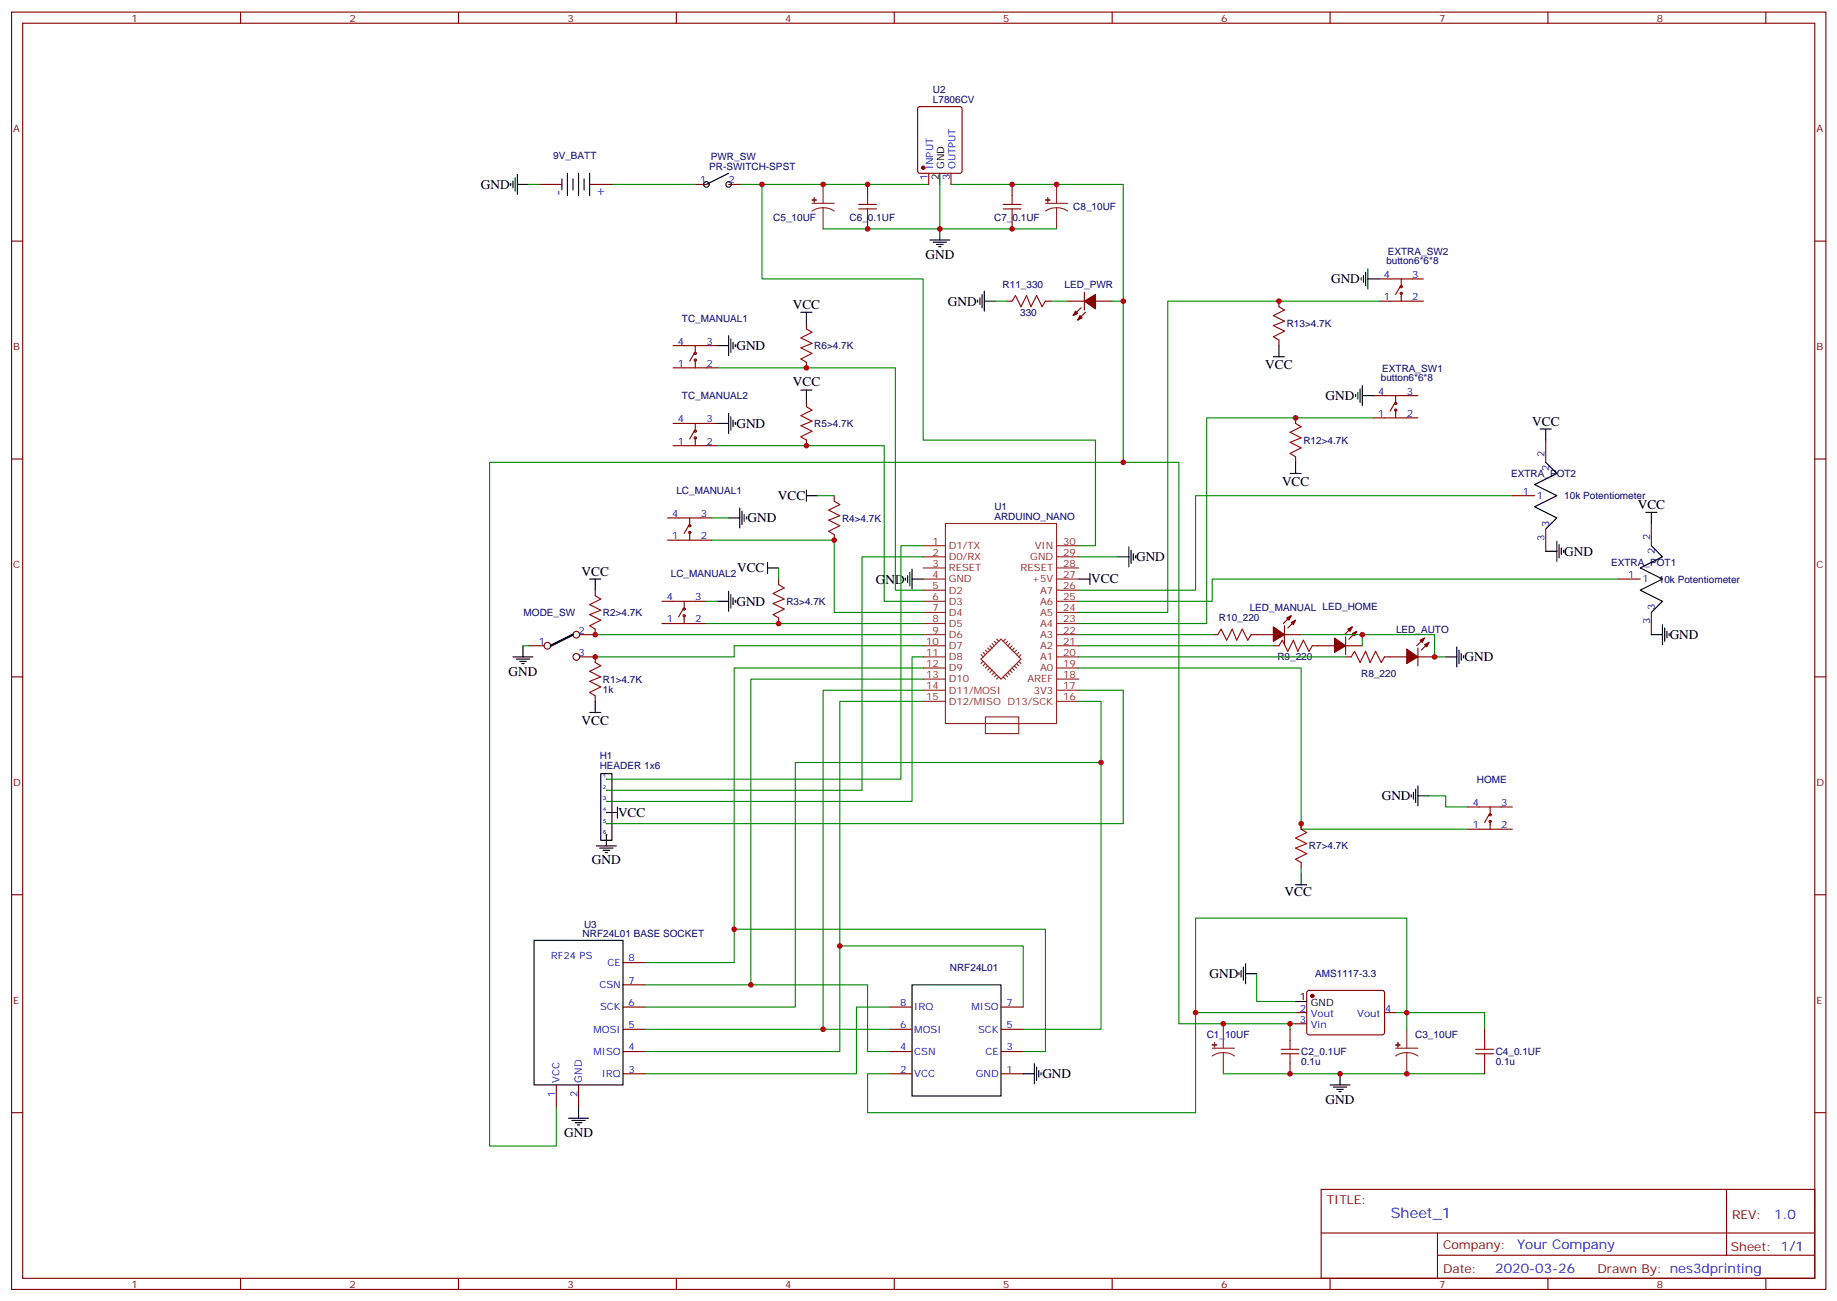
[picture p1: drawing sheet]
<svg xmlns="http://www.w3.org/2000/svg" width="583mm" height="413mm" viewBox="0 0 583 413" stroke-linecap="round" stroke-linejoin="round" font-family="sans-serif">
<g fill="none" stroke="#870000" stroke-width=".35">
<path d="M3.7 3.8h575.7v405.4h-575.7zM7.2 7.4h568.7v398.3h-568.7zM76.3 3.8v3.6M145.5 3.8v3.6M214.6 3.8v3.6M283.8 3.8v3.6M352.9 3.8v3.6M422.1 3.8v3.6M491.2 3.8v3.6M560.4 3.8v3.6M291.4 34l.5-.2h12.7l.6 .5 .1 20-.5 .6-12.9 .1-.7-.5v-20zM171.2 58.5h7.1"/>
<path d="M187.1 58.5h7.1M220.6 58.5h3.6M231.2 58.5h3.5M275.3 58.5v3.6M294.7 55v3.5M301.8 55v3.5M321.2 58.5v3.6M3.7 76.5h3.5M275.3 69.1v3.5M321.2 69.1v3.5M575.9 76.5h3.5M319.4 95.6h1.8"/>
<path d="M331.8 95.6h1.7M338.8 95.6h5.3M343 97.7l-2.4 2.5M344.1 92.7v5.7M344.5 99.1l-2.5 2.5M347.6 95.6h5.3M405.8 95.6v1.7M437.6 95.6h14.1M437.6 88.5h14.1M444.3 91l-1.4 2.5M444.6 88.5v2.5M444.6 93.1v2.5"/>
<path d="M213.6 109.7h14.1M213.6 116.7h14.1M220.3 112.1l-1.4 2.5M220.6 109.7v2.4M220.6 114.3v2.4M255.9 102.6v1.8M255.9 115v1.7M405.8 107.9v1.8M213.6 134.4h14.1M220.3 136.8l-1.4 2.5M220.6 134.4v2.4M220.6 139v2.4"/>
<path d="M255.9 127.3v1.8M255.9 139.7v1.7M411.1 132.6v1.8M435.8 125.6h14.1M435.8 132.6h14.1M442.5 128l-1.4 2.5M442.9 125.6v2.4M442.9 130.1v2.5M490.5 139.7v7M3.7 145.7h3.5M213.6 141.4h14.1M264.7 157.3v1.8"/>
<path d="M411.1 145v1.7M479.9 157.3h7.1M575.9 145.7h3.5M211.8 164.4h14.1M211.8 171.4h14.1M218.5 166.8l-1.4 2.5M218.9 164.4v2.4M218.9 168.9v2.5M264.7 169.7v1.7M490.5 167.9v7M524 166.1v7.1M188.9 199.6v1.8h-5"/>
<path d="M188.9 187.3v1.8M210 190.8h14.2M210 197.9h14.2M216.7 193.3l-1.4 2.5M217.1 190.8v2.5M217.1 195.4v2.5M247.1 183.8v1.7M247.1 196.1v1.8M407.6 198.6v5.6M409.7 195.4l-2.5 2.5M411.1 196.8l-2.4 2.5M429.1 198.9l-2.5 2.5"/>
<path d="M513.4 183.8h7.1M524 194.3v7.1M3.7 214.8h3.5M167.7 204.9h4.9M183.9 208.5h5v1.7M384.7 201.4h1.7M397 201.4h7.1M404.1 204.9h1.7M407.6 201.4h5.3M416.4 204.9h7.1M427 204.9h5.3M427 208.5h1.8"/>
<path d="M427 202.1v5.7M430.5 200.3l-2.4 2.5M439.3 208.5h7.1M449.9 208.5h5.3M449.9 205.6v5.7M452 202.5l-2.4 2.4M453.5 203.9l-2.5 2.4M575.9 214.8h3.5M188.9 220.8v1.8M465.8 256.1h14.1M472.5 258.6l-1.4 2.4M472.9 256.1v2.5"/>
<path d="M412.9 261.4v1.7M412.9 273.7v1.8M465.8 263.1h14.1M472.9 260.7v2.4M3.7 284h3.5M575.9 284h3.5M197.7 319.6h7.1M197.7 312.5h7.1M197.7 305.5h7.1M282.4 319.6h7M317.6 319.6h7.1M414.9 314.5l.5-.2h23.5l.4 .7v13l-.7 .4-23.5-.1-.4-.6v-12.7z"/>
<path d="M197.7 333.7h7.1M197.7 326.6h7.1M282.4 333.7h7M282.4 326.6h7M317.6 333.7h7.1M317.6 326.6h7.1M409.4 326.6v3.6M409.4 337.2v3.5M411.1 321.3h3.6M411.1 324.9h3.6M439.3 321.3h3.6M471.1 326.6v3.6"/>
<path d="M471.1 337.2v3.5M3.7 353.1h3.5M176.5 344.3v7M183.6 344.3v7M197.7 340.7h7.1M282.4 340.7h7M317.6 340.7h7.1M575.9 353.1h3.5M419.2 377.4h156.7v28.3h-156.7zM547.9 377.5v20.8M419.3 391.3h156.4M456.2 398.3h119.5"/>
<path d="M456.2 391.3v14.1M76.3 405.7v3.5M145.5 405.7v3.5M214.6 405.7v3.5M283.8 405.7v3.5M352.9 405.7v3.5M422.1 405.7v3.5M491.2 405.7v3.5M560.4 405.7v3.5"/>
<circle cx="444.6" cy="93.1" r=".35"/>
<circle cx="444.6" cy="91" r=".35"/>
<circle cx="220.6" cy="112.1" r=".35"/>
<circle cx="220.6" cy="114.3" r=".35"/>
<circle cx="220.6" cy="139" r=".35"/>
<circle cx="220.6" cy="136.8" r=".35"/>
<circle cx="442.9" cy="130.1" r=".35"/>
<circle cx="442.9" cy="128" r=".35"/>
<circle cx="218.9" cy="168.9" r=".35"/>
<circle cx="218.9" cy="166.8" r=".35"/>
<circle cx="217.1" cy="195.4" r=".35"/>
<circle cx="217.1" cy="193.3" r=".35"/>
<circle cx="173.7" cy="204.9" r="1.06"/>
<circle cx="182.9" cy="208.5" r="1.06"/>
<circle cx="182.9" cy="201.4" r="1.06"/>
<circle cx="472.9" cy="258.6" r=".35"/>
<circle cx="472.9" cy="260.7" r=".35"/>
</g>
<g fill="none" stroke="#8c2424" stroke-width=".35">
<path d="M261.2 58.5v6M335.3 58.5v6M257.7 64.5h7M261.2 65.9l1.8 .3 1.7 .8M261.2 65.9l-1.9 .3-1.6 .8M261.2 65.9v6.7M331.8 64.5h7M335.3 65.9l1.8 .3 1.7 .8M335.3 65.9l-1.9 .3-1.6 .8M335.3 65.9v6.7M292.9 176.7h7.1M292.9 173.2h7.1"/>
<path d="M300 166.1h35.3v63.5h-35.3zM335.3 176.7h7M335.3 173.2h7M292.9 197.9h7.1M292.9 194.3h7.1M292.9 190.8h7.1M292.9 187.3h7.1M292.9 183.8h7.1M292.9 180.2h7.1M335.3 197.9h7M335.3 194.3h7M335.3 190.8h7"/>
<path d="M335.3 187.3h7M335.3 183.8h7M335.3 180.2h7M292.9 219h7.1M292.9 215.5h7.1M292.9 212h7.1M292.9 208.5h7.1M292.9 204.9h7.1M292.9 201.4h7.1M311.3 209.2l6.3-6.4 6.4 6.4-6.4 6.3zM311.3 207.8l.7 .7M312 207l.7 .8"/>
<path d="M312 209.9l-.7 .7M312.7 210.6l-.7 .7M312.7 206.3l.7 .7M313.4 205.6l.7 .7M313.4 211.3l-.7 .7M314.1 204.9l.7 .7M314.1 212l-.7 .7M314.8 204.2l.7 .7M314.8 212.7l-.7 .7M315.5 203.5l.7 .7M315.5 213.4l-.7 .7M316.2 202.8l.7 .7"/>
<path d="M316.2 214.1l-.7 .7M316.9 214.8l-.7 .7M318.3 214.8l.8 .7M319.1 214.1l.7 .7M319.1 202.8l-.8 .7M319.8 213.4l.7 .7M319.8 203.5l-.7 .7M320.5 212.7l.7 .7M320.5 204.2l-.7 .7M321.2 212l.7 .7M321.2 204.9l-.7 .7M321.9 211.3l.7 .7"/>
<path d="M321.9 205.6l-.7 .7M322.6 210.6l.7 .7M322.6 206.3l-.7 .7M323.3 209.9l.7 .7M323.3 207l-.7 .8M324 207.8l-.7 .7M335.3 219h7M335.3 215.5h7M335.3 212h7M335.3 208.5h7M335.3 204.9h7M335.3 201.4h7"/>
<path d="M292.9 222.6h7.1M312.7 227.5h10.6v5.3h-10.6zM335.3 222.6h7M384.7 332.6h7M388.2 334l1.8 .3 1.7 .8M388.2 334l-1.9 .3-1.6 .8M388.2 326.6v6M388.2 334v6.7M442.9 332.6h7M446.4 334l1.9 .3 1.6 .8M446.4 334l-1.8 .3-1.7 .8M446.4 326.6v6"/>
<path d="M446.4 334v6.7"/>
</g>
<g fill="none" stroke="#000" stroke-width=".35">
<path d="M162.1 58.2v.7M162.8 57.5v2.1M163.5 56.4v4.2M164.2 58.5h3.5M164.2 55.4v6.3M178.3 56.8v3.5M180.1 55v7.1M181.8 56.8v3.5M183.6 55v7.1M185.3 56.8v3.5M187.1 55v7.1M231.2 55l-7 3.5"/>
<path d="M298.2 55v3.5M295.1 76.2h6.3M296.1 76.9h4.3M297.2 77.6h2.1M297.9 78.3h.7M298.2 72.6v3.6M254.1 99.1h3.6M255.9 99.1v3.5M310.2 95.2v.7M310.9 94.5v2.1M311.6 93.5v4.2M312.3 95.6h3.6"/>
<path d="M312.3 92.4v6.3M431.9 88.2v.7M432.6 87.5v2.1M433.4 86.4v4.2M434.1 88.5h3.5M434.1 85.3v6.4M227.7 109.7h3.5M231.2 106.5v6.4M231.9 107.6v4.2M232.6 108.6v2.1M233.3 109.3v.7M404.1 113.2h3.5"/>
<path d="M405.8 109.7v3.5M227.7 134.4h3.5M231.2 131.2v6.3M231.9 132.3v4.2M232.6 133.3v2.1M233.3 134v.7M254.1 123.8h3.6M255.9 123.8v3.5M430.2 125.2v.7M430.9 124.5v2.1M431.6 123.4v4.3M432.3 125.6h3.5"/>
<path d="M432.3 122.4v6.3M488.7 136.1h3.6M490.5 136.1v3.6M255.9 157.3h3.5M255.9 155.5v3.6M409.4 150.2h3.5M411.1 146.7v3.5M490.5 146.7l3.5 3.5-7 3.6 7 3.5-7 3.5 7 3.6-3.5 3.5M231.2 164.4h3.5M234.7 161.2v6.3M235.4 162.2v4.3M236.1 163.3v2.1"/>
<path d="M236.9 164v.7M243.6 178.5v3.5M354.7 176.7h3.5M358.2 173.5v6.4M358.9 174.6v4.2M359.6 175.6v2.2M360.3 176.4v.7M490.5 174.9h3.5M494 171.8v6.3M494.7 172.8v4.3M495.4 173.9v2.1M496.1 174.6v.7"/>
<path d="M522.3 162.6h3.5M524 173.2l3.5 3.5-7 3.5 7 3.6-7 3.5 7 3.5-3.5 3.5M524 162.6v3.5M187.1 183.8h3.5M188.9 183.8v3.5M227.7 190.8h3.5M231.2 187.6v6.4M231.9 188.7v4.2M232.6 189.8v2.1M233.3 190.5v.7M243.6 180.2h3.5M287.3 183.4v.7"/>
<path d="M288 182.7v2.1M288.7 181.6v4.3M289.4 183.8h3.5M289.4 180.6v6.3M342.3 183.8h3.6M345.9 182v3.5M527.5 198.2v6.4M528.2 199.3v4.2M162.8 208.5h6.3M163.8 209.2h4.3M164.9 209.9h2.1M165.6 210.6h.7"/>
<path d="M165.9 204.9v3.6M458.8 208.5h3.5M462.3 205.3v6.3M463 206.3v4.3M463.7 207.4v2.1M464.4 208.1v.7M524 201.4h3.5M529 200.3v2.2M529.7 201v.8M187.1 226.1h3.5M188.9 222.6v3.5M190.6 245.5h3.6v21.2h-3.6z"/>
<path d="M447.8 252.2v.7M448.5 251.5v2.1M449.2 250.4v4.3M449.9 252.6h3.6M449.9 249.4v6.3M412.9 277.2v3.6M169.5 298.4h28.2v45.9h-28.2zM411.1 280.8h3.6M289.4 312.5h28.2v35.3h-28.2zM393.1 308.6v.8M393.8 307.9v2.2M394.5 306.9v4.2"/>
<path d="M395.3 309h3.5M395.3 305.8v6.4M411.1 317.8h3.6M328.2 337.6v6.3M328.9 338.6v4.3M329.6 339.7v2.1M180.4 354.9h6.4M181.5 355.6h4.2M182.5 356.3h2.1M183.2 357h.7M183.6 351.3v3.6M324.7 340.7h3.5"/>
<path d="M330.3 340.4v.7M422.1 344.3h6.3M423.1 345h4.3M424.2 345.7h2.1M424.9 346.4h.7M425.2 340.7v3.6"/>
<circle cx="224.2" cy="58.5" r=".88"/>
<circle cx="231.2" cy="58.5" r=".88"/>
</g>
<g fill="none" stroke="#008700" stroke-width=".35">
<path d="M167.7 58.5h3.5M194.2 58.5h26.4M234.7 58.5h60M241.8 58.5v30h51.1v51.2h54.7v33.5h-5.3M298.2 58.5v14.1M301.8 58.5h54.6v88.2M261.2 72.6h74.1M315.9 95.6h3.5M333.5 95.6h5.3M352.9 95.6h3.5M437.6 95.6h-67v98.7h-28.3M227.7 116.7h56.4v70.6h8.8"/>
<path d="M435.8 132.6h-52.9v65.3h-40.6M227.7 141.4h52.9v49.4h12.3M259.4 157.3h5.3M356.4 146.7h-201v217h21.1v-12.4M356.4 146.7h17.7v178.2h14.1M479.9 157.3h-100.5v30h-37.1M225.9 171.4h38.8v22.9h28.2M225.9 164.4h5.3M342.3 176.7h12.4M224.2 197.9h68.7M224.2 190.8h3.5M247.1 180.2v3.6"/>
<path d="M513.4 183.8h-128.7v7h-42.4M165.9 204.9h1.8M188.9 201.4h104M292.9 212h-59.9v93.5h-28.2M292.9 215.5h-54.6v97h-33.5M292.9 219h-31.7v107.6h-56.4M292.9 204.9h-59.9v3.6h-44.1M342.3 212h70.6v51.1h52.9M342.3 204.9h61.8M342.3 201.4h42.4M342.3 208.5h84.7M412.9 201.4h42.3v7.1h3.6"/>
<path d="M432.3 201.4v3.5M292.9 222.6h-26.4v111.1h-61.7M342.3 222.6h7.1v19.4h-97v77.6h-47.6M349.4 242v84.6h-24.7M453.5 252.6h5.3v3.5h7M412.9 275.5v1.7M233 294.9h98.8v38.8h-7.1M238.3 312.5h37v21.2h7.1M266.5 300.2h58.2v19.4M282.4 319.6h-10.6v21.1h-67M398.8 309v8.8h12.3M261.2 326.6h21.2"/>
<path d="M379.4 321.3v31.8h-104.1v-12.4h7.1M409.4 324.9h-21.2v1.7M411.1 324.9h-1.7v1.7M411.1 321.3h-31.7v-29.9h67v35.2M442.9 321.3h28.2v5.3M388.2 340.7h82.9"/>
</g>
<g fill="#8c2424" stroke="#8c2424" stroke-width=".35">
<path d="M331.8 63.5h1.4z"/>
<path d="M332.5 62.8v1.4z"/>
<path d="M257.7 63.5h1.4z"/>
<path d="M258.4 62.8v1.4z"/>
<path d="M442.9 331.6h1.4z"/>
<path d="M443.6 330.9v1.4z"/>
<path d="M384.7 331.6h1.4z"/>
<path d="M385.4 330.9v1.4z"/>
</g>
<g fill="none" stroke="#a10000" stroke-width=".35">
<path d="M272.5 66.3h5.6M272.5 64.9h5.6M275.3 62.1v2.8M275.3 66.3v2.8M318.3 66.3h5.7M318.3 64.9h5.7M321.2 62.1v2.8M321.2 66.3v2.8M321.2 95.6l1-1.8 1.8 3.5 1.8-3.5 1.4 3.5 1.7-3.5 1.8 3.5 1.1-1.7M405.8 97.3l1.8 1.1-3.5 1.8 3.5 1.7-3.5 1.4 3.5 1.8-3.5 1.8 1.7 1M255.9 104.4l1.8 1-3.6 1.8 3.6 1.8-3.6 1.4 3.6 1.7-3.6 1.8 1.8 1.1M255.9 129.1l1.8 1-3.6 1.8 3.6 1.8-3.6 1.4 3.6 1.7-3.6 1.8 1.8 1.1"/>
<path d="M411.1 134.4l1.8 1-3.5 1.8 3.5 1.8-3.5 1.4 3.5 1.7-3.5 1.8 1.7 1.1M264.7 159.1l1.8 1-3.5 1.8 3.5 1.8-3.5 1.4 3.5 1.7-3.5 1.8 1.7 1.1M188.9 189.1l1.7 1-3.5 1.8 3.5 1.7-3.5 1.5 3.5 1.7-3.5 1.8 1.8 1M247.1 185.5l1.7 1.1-3.5 1.7 3.5 1.8-3.5 1.4 3.5 1.8-3.5 1.8 1.8 1M188.9 210.2l1.7 1.1-3.5 1.7 3.5 1.8-3.5 1.4 3.5 1.8-3.5 1.7 1.8 1.1M386.4 201.4l1.1-1.8 1.8 3.6 1.7-3.6 1.4 3.6 1.8-3.6 1.8 3.6 1-1.8M405.8 204.9l1.1-1.7 1.8 3.5 1.7-3.5 1.4 3.5 1.8-3.5 1.8 3.5 1-1.8M428.8 208.5l1-1.8 1.8 3.5 1.8-3.5 1.4 3.5 1.7-3.5 1.8 3.5 1-1.7M412.9 263.1l1.8 1.1-3.6 1.8 3.6 1.7-3.6 1.4 3.6 1.8-3.6 1.8 1.8 1M406.5 334.4h5.7M406.5 333h5.7M409.4 330.2v2.8"/>
<path d="M409.4 334.4v2.8M468.3 334.4h5.6M468.3 333h5.6M471.1 330.2v2.8M471.1 334.4v2.8"/>
</g>
<g fill="#870000" stroke="#870000" stroke-width=".35">
<path d="M452 204.6l1.5-.7-.7 1.4z"/>
<path d="M450.6 203.2l1.4-.7-.7 1.4z"/>
<path d="M446.4 206l3.5 2.5-3.5 2.1z"/>
<path d="M429.1 201l1.4-.7-.7 1.5z"/>
<path d="M427.7 199.6l1.4-.7-.7 1.4z"/>
<path d="M423.5 202.5l3.5 2.4-3.5 2.1z"/>
<path d="M409.7 197.5l1.4-.7-.7 1.4z"/>
<path d="M408.3 196.1l1.4-.7-.7 1.4z"/>
<path d="M404.1 198.9l3.5 2.5-3.5 2.1z"/>
<path d="M341.3 98.7l.7 .7-1.4 .8z"/>
<path d="M342.7 100.2l.7 .7-1.4 .7z"/>
<path d="M344.1 95.6l3.5-2.1v4.5z"/>
<circle cx="416.4" cy="316.1" r=".53"/>
<circle cx="292.9" cy="53.2" r=".53"/>
</g>
<path d="M181.8 201.4l-7 3.5" fill="none" stroke="#000" stroke-width=".71"/>
<g fill="#666">
<circle cx="192.4" cy="247.3" r=".18"/>
<circle cx="192.4" cy="250.8" r=".18"/>
<circle cx="192.4" cy="254.3" r=".18"/>
<circle cx="192.4" cy="257.8" r=".18"/>
<circle cx="192.4" cy="261.4" r=".18"/>
<circle cx="192.4" cy="264.9" r=".18"/>
</g>
<path d="M292.9 173.2h-7v74.1h-93.5M292.9 176.7h-19.4v74.1h-81.1M292.9 208.5h-3.5v45.8h-97M342.3 219h14.1v42.4h-164" fill="none" stroke="#008700" stroke-width=".35"/>
<path d="M192.4 257.8h3.5M195.9 256.1v3.5M189.2 268.4h6.4M190.3 269.1h4.2M191.3 269.8h2.2M192.1 270.5h.7M192.4 264.9v3.5" fill="none" stroke="#000" stroke-width=".35"/>
<g fill="#c00">
<circle cx="405.8" cy="95.6" r=".88"/>
<circle cx="432.3" cy="201.4" r=".88"/>
<circle cx="412.9" cy="261.4" r=".88"/>
<circle cx="255.9" cy="116.7" r=".88"/>
<circle cx="247.1" cy="197.9" r=".88"/>
<circle cx="188.9" cy="208.5" r=".88"/>
<circle cx="388.2" cy="324.9" r=".88"/>
<circle cx="238.3" cy="312.5" r=".88"/>
<circle cx="266.5" cy="300.2" r=".88"/>
<circle cx="275.3" cy="72.6" r=".88"/>
<circle cx="446.4" cy="321.3" r=".88"/>
<circle cx="425.2" cy="340.7" r=".88"/>
<circle cx="409.4" cy="340.7" r=".88"/>
<circle cx="409.4" cy="324.9" r=".88"/>
<circle cx="446.4" cy="340.7" r=".88"/>
<circle cx="298.2" cy="72.6" r=".88"/>
<circle cx="335.3" cy="58.5" r=".88"/>
<circle cx="321.2" cy="72.6" r=".88"/>
<circle cx="321.2" cy="58.5" r=".88"/>
<circle cx="261.2" cy="58.5" r=".88"/>
<circle cx="275.3" cy="58.5" r=".88"/>
<circle cx="261.2" cy="326.6" r=".88"/>
<circle cx="349.4" cy="242" r=".88"/>
<circle cx="233" cy="294.9" r=".88"/>
<circle cx="379.4" cy="321.3" r=".88"/>
<circle cx="188.9" cy="201.4" r=".88"/>
<circle cx="264.7" cy="171.4" r=".88"/>
<circle cx="255.9" cy="141.4" r=".88"/>
<circle cx="411.1" cy="132.6" r=".88"/>
<circle cx="455.2" cy="208.5" r=".88"/>
<circle cx="356.4" cy="146.7" r=".88"/>
<circle cx="356.4" cy="95.6" r=".88"/>
<circle cx="241.8" cy="58.5" r=".88"/>
</g>
<text font-size="4.6" fill="#00f" x="441.3" y="386.5">Sheet_1</text>
<g font-size="4.2">
<text x="152.6" y="59.9">GND</text>
<text x="293.7" y="82.2">GND</text>
<text x="422.4" y="89.9">GND</text>
<text x="251.6" y="98">VCC</text>
<text x="300.8" y="97">GND</text>
<text x="233.7" y="111.1">GND</text>
<text x="401.5" y="117.2">VCC</text>
<text x="251.6" y="122.6">VCC</text>
<text x="420.6" y="126.9">GND</text>
<text x="233.7" y="135.8">GND</text>
<text x="486.2" y="135">VCC</text>
<text x="406.8" y="154.2">VCC</text>
<text x="246.8" y="158.7">VCC</text>
<text x="519.7" y="161.5">VCC</text>
<text x="237.2" y="165.8">GND</text>
<text x="360.5" y="178.1">GND</text>
<text x="496.3" y="176.4">GND</text>
<text x="184.5" y="182.7">VCC</text>
<text x="233.9" y="181.6">VCC</text>
<text x="277.9" y="185.2">GND</text>
<text x="346.3" y="185.1">VCC</text>
<text x="233.7" y="192.2">GND</text>
<text x="529.8" y="202.8">GND</text>
<text x="464.8" y="209.9">GND</text>
<text x="161.4" y="214.5">GND</text>
<text x="184.5" y="230">VCC</text>
<text x="438.5" y="254">GND</text>
<text x="196.1" y="259.3">VCC</text>
<text x="187.8" y="274.1">GND</text>
<text x="407.6" y="284.3">VCC</text>
<text x="383.8" y="310.4">GND</text>
<text x="330.8" y="342.1">GND</text>
<text x="420.7" y="350.4">GND</text>
<text x="179" y="360.9">GND</text>
</g>
<g font-size="4.2" fill="#00f">
<text x="178.4" y="62.2" transform="rotate(-90 178.4 62.2)">-</text>
<text x="191.8" y="62.5" transform="rotate(-90 191.8 62.5)">+</text>
<text x="563" y="386.7">1.0</text>
<text x="481.4" y="396.3">Your Company</text>
<text x="474.5" y="404.1">2020-03-26</text>
</g>
<g font-size="3.9" fill="#800">
<text x="421" y="382">TITLE:</text>
<text x="549.6" y="386.7">REV:</text>
<text x="457.9" y="396.2">Company:</text>
<text x="549.3" y="396.8">Sheet: 1/1</text>
<text x="457.9" y="403.9">Date:</text>
<text x="506.9" y="404">Drawn By: nes3dprinting</text>
</g>
<g font-size="3.2" fill="#800">
<text x="41.8" y="6.8">1</text>
<text x="110.9" y="6.8">2</text>
<text x="180.1" y="6.8">3</text>
<text x="249.2" y="6.8">4</text>
<text x="318.3" y="6.8">5</text>
<text x="387.5" y="6.8">6</text>
<text x="456.6" y="6.8">7</text>
<text x="525.8" y="6.8">8</text>
<text x="4.2" y="41.9">A</text>
<text x="576.4" y="41.9">A</text>
<text x="4.2" y="111.1">B</text>
<text x="576.4" y="111.1">B</text>
<text x="4.2" y="180.2">C</text>
<text x="576.4" y="180.2">C</text>
<text x="4.2" y="249.4">D</text>
<text x="576.4" y="249.4">D</text>
<text x="4.2" y="318.5">E</text>
<text x="576.4" y="318.5">E</text>
<text x="41.8" y="408.7">1</text>
<text x="110.9" y="408.7">2</text>
<text x="180.1" y="408.7">3</text>
<text x="249.2" y="408.7">4</text>
<text x="318.3" y="408.7">5</text>
<text x="387.5" y="408.7">6</text>
<text x="456.6" y="408.7">7</text>
<text x="525.8" y="408.7">8</text>
</g>
<g font-size="3.2" fill="#000080">
<text x="296" y="29.5">U2</text>
<text x="296" y="32.8">L7806CV</text>
<text x="175.5" y="50.5">9V_BATT</text>
<text x="225.1" y="53.8">PR-SWITCH-SPST</text>
<text x="225.6" y="50.9">PWR_SW</text>
<text x="245.4" y="70.2">C5_10UF</text>
<text x="269.6" y="70.2">C6_0.1UF</text>
<text x="315.5" y="70.2">C7_0.1UF</text>
<text x="340.6" y="66.7">C8_10UF</text>
<text x="439.9" y="83.8">button6*6*8</text>
<text x="440.4" y="80.9">EXTRA_SW2</text>
<text x="318.1" y="91.5">R11_330</text>
<text x="337.8" y="91.4">LED_PWR</text>
<text x="323.7" y="100.3">330</text>
<text x="216.4" y="102">TC_MANUAL1</text>
<text x="408.3" y="103.8">R13&gt;4.7K</text>
<text x="258.4" y="110.8">R6&gt;4.7K</text>
<text x="438.6" y="117.9">EXTRA_SW1</text>
<text x="438.2" y="120.8">button6*6*8</text>
<text x="216.4" y="126.7">TC_MANUAL2</text>
<text x="258.4" y="135.5">R5&gt;4.7K</text>
<text x="413.6" y="140.8">R12&gt;4.7K</text>
<text x="479.5" y="151.4">EXTRA_POT2</text>
<text x="214.6" y="156.7">LC_MANUAL1</text>
<text x="315.5" y="161.9">U1</text>
<text x="496.4" y="158.5">10k Potentiometer</text>
<text x="267.2" y="165.5">R4&gt;4.7K</text>
<text x="315.5" y="165.1">ARDUINO_NANO</text>
<text x="511.3" y="179.6">EXTRA_POT1</text>
<text x="212.9" y="183.2">LC_MANUAL2</text>
<text x="526.4" y="184.9">10k Potentiometer</text>
<text x="249.6" y="192">R3&gt;4.7K</text>
<text x="166.1" y="195.4">MODE_SW</text>
<text x="191.3" y="195.5">R2&gt;4.7K</text>
<text x="386.8" y="197.2">R10_220</text>
<text x="396.6" y="193.8">LED_MANUAL LED_HOME</text>
<text x="443" y="200.8">LED_AUTO</text>
<text x="405.3" y="209.6">R9_220</text>
<text x="432" y="214.9">R8_220</text>
<text x="191.3" y="219.8">1k</text>
<text x="191.3" y="216.7">R1&gt;4.7K</text>
<text x="190.3" y="244.1">HEADER 1x6</text>
<text x="190.3" y="240.9">H1</text>
<text x="468.6" y="248.4">HOME</text>
<text x="415.4" y="269.6">R7&gt;4.7K</text>
<text x="184.9" y="297.4">NRF24L01 BASE SOCKET</text>
<text x="185.3" y="294.4">U3</text>
<text x="301.4" y="308.3">NRF24L01</text>
<text x="417.3" y="310.2">AMS1117-3.3</text>
<text x="382.9" y="329.5">C1_10UF</text>
<text x="449.1" y="329.5">C3_10UF</text>
<text x="412.9" y="334.8">C2_0.1UF</text>
<text x="474.6" y="334.8">C4_0.1UF</text>
<text x="412.9" y="338.1">0.1u</text>
<text x="474.6" y="338.1">0.1u</text>
</g>
<g font-size="3.2" fill="#00f">
<text x="296.1" y="53.7" transform="rotate(-90 296.1 53.7)">INPUT</text>
<text x="303.2" y="53.7" transform="rotate(-90 303.2 53.7)">OUTPUT</text>
<text x="222.1" y="58.2">1</text>
<text x="231.2" y="58.2">2</text>
<text x="294.4" y="57.2" transform="rotate(-90 294.4 57.2)">1</text>
<text x="301.4" y="57.2" transform="rotate(-90 301.4 57.2)">3</text>
<text x="439.1" y="88.2">4</text>
<text x="448.2" y="88.2">3</text>
<text x="439.1" y="95.2">1</text>
<text x="448.2" y="95.2">2</text>
<text x="215.1" y="109.3">4</text>
<text x="224.2" y="109.3">3</text>
<text x="215.1" y="116.4">1</text>
<text x="224.2" y="116.4">2</text>
<text x="437.3" y="125.2">4</text>
<text x="446.4" y="125.2">3</text>
<text x="215.1" y="134">4</text>
<text x="224.2" y="134">3</text>
<text x="437.3" y="132.3">1</text>
<text x="446.4" y="132.3">2</text>
<text x="215.1" y="141.1">1</text>
<text x="224.2" y="141.1">2</text>
<text x="490.1" y="145" transform="rotate(-90 490.1 145)">2</text>
<text x="491.6" y="149.4" transform="rotate(-90 491.6 149.4)">2</text>
<text x="483.2" y="157">1</text>
<text x="487.7" y="158.4">1</text>
<text x="213.3" y="164">4</text>
<text x="222.4" y="164">3</text>
<text x="491.6" y="167.2" transform="rotate(-90 491.6 167.2)">3</text>
<text x="213.3" y="171.1">1</text>
<text x="222.4" y="171.1">2</text>
<text x="490.1" y="171.7" transform="rotate(-90 490.1 171.7)">3</text>
<text x="523.7" y="171.4" transform="rotate(-90 523.7 171.4)">2</text>
<text x="525.1" y="175.9" transform="rotate(-90 525.1 175.9)">2</text>
<text x="516.7" y="183.4">1</text>
<text x="521.2" y="184.8">1</text>
<text x="211.6" y="190.5">4</text>
<text x="220.6" y="190.5">3</text>
<text x="211.6" y="197.5">1</text>
<text x="220.6" y="197.5">2</text>
<text x="525.1" y="193.6" transform="rotate(-90 525.1 193.6)">3</text>
<text x="183.6" y="201">2</text>
<text x="523.7" y="198.1" transform="rotate(-90 523.7 198.1)">3</text>
<text x="171" y="204.6">1</text>
<text x="183.6" y="208.1">3</text>
<text x="467.3" y="255.7">4</text>
<text x="476.4" y="255.7">3</text>
<text x="467.3" y="262.8">1</text>
<text x="476.4" y="262.8">2</text>
<text x="174.8" y="304.4">RF24 PS</text>
<text x="199.5" y="305.1">8</text>
<text x="192.8" y="306.5">CE</text>
<text x="190.2" y="313.6">CSN</text>
<text x="199.5" y="312.2">7</text>
<text x="190.4" y="320.6">SCK</text>
<text x="199.5" y="319.2">6</text>
<text x="285.6" y="319.2">8</text>
<text x="290.1" y="320.6">IRQ</text>
<text x="308.3" y="320.6">MISO</text>
<text x="319.4" y="319.2">7</text>
<text x="412.5" y="321">2</text>
<text x="416" y="322.8">Vout</text>
<text x="430.7" y="322.8">Vout</text>
<text x="439.5" y="321">4</text>
<text x="188.3" y="327.7">MOSI</text>
<text x="199.5" y="326.3">5</text>
<text x="285.6" y="326.3">6</text>
<text x="290.1" y="327.7">MOSI</text>
<text x="310.4" y="327.7">SCK</text>
<text x="319.4" y="326.3">5</text>
<text x="412.5" y="324.5">3</text>
<text x="416" y="326.3">Vin</text>
<text x="188.3" y="334.8">MISO</text>
<text x="199.5" y="333.3">4</text>
<text x="285.6" y="333.3">4</text>
<text x="290.1" y="334.8">CSN</text>
<text x="312.7" y="334.8">CE</text>
<text x="319.4" y="333.3">3</text>
<text x="191" y="341.8">IRQ</text>
<text x="199.5" y="340.4">3</text>
<text x="285.6" y="340.4">2</text>
<text x="290.1" y="341.8">VCC</text>
<text x="309.7" y="341.8">GND</text>
<text x="319.4" y="340.4">1</text>
<text x="177.6" y="343.6" transform="rotate(-90 177.6 343.6)">VCC</text>
<text x="184.6" y="343.6" transform="rotate(-90 184.6 343.6)">GND</text>
<text x="176.2" y="348.1" transform="rotate(-90 176.2 348.1)">1</text>
<text x="183.2" y="348.1" transform="rotate(-90 183.2 348.1)">2</text>
</g>
<g font-size="3.2">
<text x="299.6" y="53.7" transform="rotate(-90 299.6 53.7)">GND</text>
<text x="297.9" y="57.2" transform="rotate(-90 297.9 57.2)">2</text>
<text x="412.5" y="317.5">1</text>
<text x="416" y="319.2">GND</text>
</g>
<g font-size="3.2" fill="#8d2323">
<text x="295.9" y="172.8">1</text>
<text x="337.4" y="172.8">30</text>
<text x="295.9" y="179.9">3</text>
<text x="295.9" y="176.4">2</text>
<text x="301.1" y="177.8">D0/RX</text>
<text x="301.1" y="174.2">D1/TX</text>
<text x="326.9" y="177.8">GND</text>
<text x="328.3" y="174.2">VIN</text>
<text x="337.4" y="176.4">29</text>
<text x="337.4" y="179.9">28</text>
<text x="295.9" y="183.4">4</text>
<text x="301.1" y="184.8">GND</text>
<text x="301.1" y="181.3">RESET</text>
<text x="323.9" y="181.3">RESET</text>
<text x="327.4" y="184.8">+5V</text>
<text x="337.4" y="183.4">27</text>
<text x="295.9" y="190.5">6</text>
<text x="295.9" y="186.9">5</text>
<text x="301.1" y="191.9">D3</text>
<text x="301.1" y="188.3">D2</text>
<text x="330" y="188.3">A7</text>
<text x="330" y="191.9">A6</text>
<text x="337.4" y="186.9">26</text>
<text x="337.4" y="190.5">25</text>
<text x="295.9" y="197.5">8</text>
<text x="295.9" y="194">7</text>
<text x="301.1" y="195.4">D4</text>
<text x="330" y="195.4">A5</text>
<text x="337.4" y="194">24</text>
<text x="337.4" y="197.5">23</text>
<text x="295.9" y="201">9</text>
<text x="301.1" y="202.5">D6</text>
<text x="301.1" y="198.9">D5</text>
<text x="330" y="198.9">A4</text>
<text x="330" y="202.5">A3</text>
<text x="337.4" y="201">22</text>
<text x="293.9" y="208.1">11</text>
<text x="293.9" y="204.6">10</text>
<text x="301.1" y="209.5">D8</text>
<text x="301.1" y="206">D7</text>
<text x="330" y="206">A2</text>
<text x="330" y="209.5">A1</text>
<text x="337.4" y="204.6">21</text>
<text x="337.4" y="208.1">20</text>
<text x="293.9" y="215.2">13</text>
<text x="293.9" y="211.6">12</text>
<text x="301.1" y="213">D9</text>
<text x="330" y="213">A0</text>
<text x="337.4" y="211.6">19</text>
<text x="337.4" y="215.2">18</text>
<text x="293.9" y="218.7">14</text>
<text x="301.1" y="220.1">D11/MOSI</text>
<text x="301.1" y="216.6">D10</text>
<text x="326" y="216.6">AREF</text>
<text x="328" y="220.1">3V3</text>
<text x="337.4" y="218.7">17</text>
<text x="293.9" y="222.2">15</text>
<text x="301.1" y="223.6">D12/MISO D13/SCK</text>
<text x="337.4" y="222.2">16</text>
</g>
<g font-size="1.8" fill="#00f">
<text x="191.4" y="246.9">1</text>
<text x="191.4" y="250.4">2</text>
<text x="191.4" y="254">3</text>
<text x="191.4" y="257.5">4</text>
<text x="191.4" y="261">5</text>
<text x="191.4" y="264.5">6</text>
</g>
</svg>
